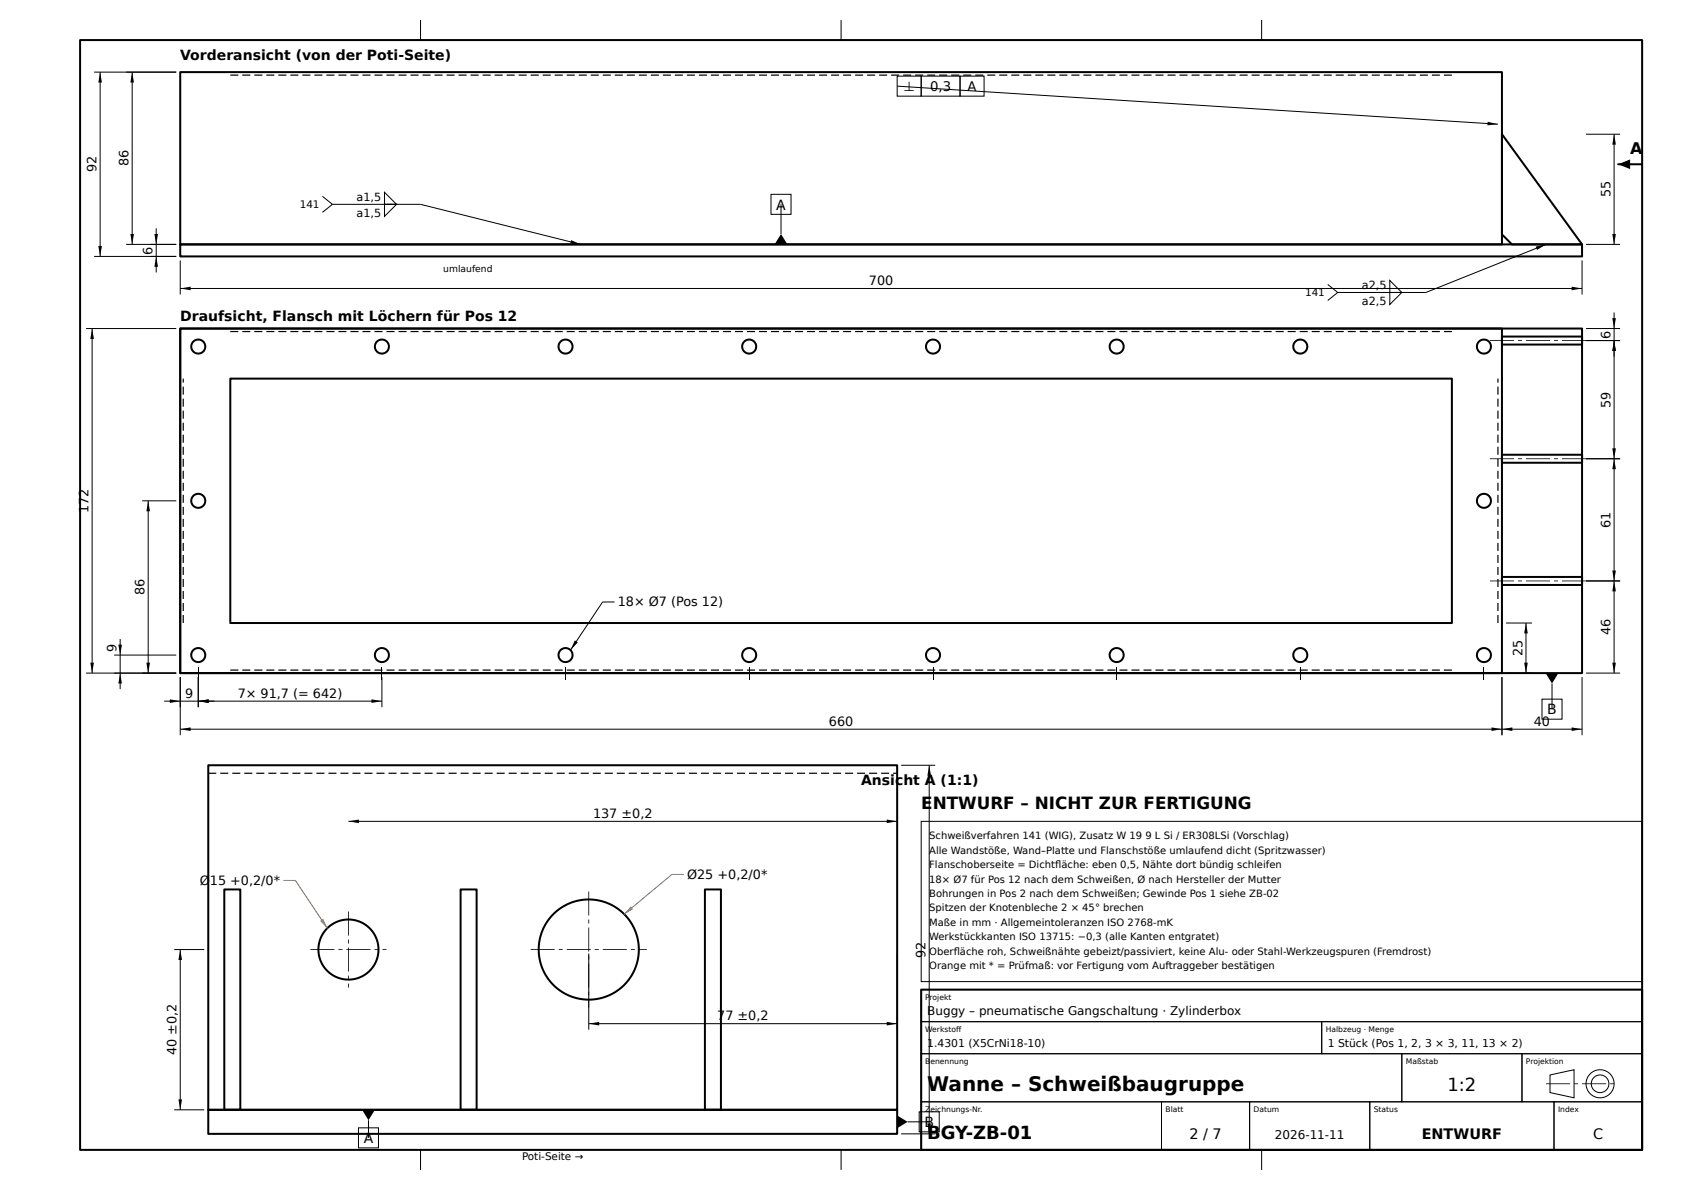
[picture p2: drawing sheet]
<svg xmlns="http://www.w3.org/2000/svg" width="420mm" height="297mm" viewBox="0 0 420 297" stroke-linecap="round" stroke-linejoin="round" font-family="sans-serif">
<g fill="none" stroke="#000" stroke-width=".5">
<path d="M20 10h390v277h-390zM45 18h330v43h-330zM375 33.5l20 27.5h-17.5l-2.5-2.5zM404 41h6M45 61h350v3h-350zM45 82h350v86h-350zM45 82h330v86h-330zM57.5 94.5h305v61h-305zM375 84h20v2h-20zM375 113.5h20v2h-20zM375 144h20v2h-20zM52 191h172v86h-172z"/>
<path d="M56 222h4v55h-4zM115 222h4v55h-4zM176 222h4v55h-4zM230 247h180v40h-180zM52 277h172v6h-172z"/>
<circle cx="49.5" cy="86.5" r="1.75"/>
<circle cx="95.3" cy="86.5" r="1.75"/>
<circle cx="141.2" cy="86.5" r="1.75"/>
<circle cx="187" cy="86.5" r="1.75"/>
<circle cx="232.9" cy="86.5" r="1.75"/>
<circle cx="278.8" cy="86.5" r="1.75"/>
<circle cx="324.6" cy="86.5" r="1.75"/>
<circle cx="370.5" cy="86.5" r="1.75"/>
<circle cx="49.5" cy="125" r="1.75"/>
<circle cx="370.5" cy="125" r="1.75"/>
<circle cx="49.5" cy="163.5" r="1.75"/>
<circle cx="95.3" cy="163.5" r="1.75"/>
<circle cx="141.2" cy="163.5" r="1.75"/>
<circle cx="187" cy="163.5" r="1.75"/>
<circle cx="232.9" cy="163.5" r="1.75"/>
<circle cx="278.8" cy="163.5" r="1.75"/>
<circle cx="324.6" cy="163.5" r="1.75"/>
<circle cx="370.5" cy="163.5" r="1.75"/>
<circle cx="87" cy="237" r="7.5"/>
<circle cx="147" cy="237" r="12.5"/>
</g>
<g fill="none" stroke="#000" stroke-width=".25">
<path d="M23.5 18h20.5M25 18v46M33 18v43M105 5v5M210 5v5M224 19h6v5h-6zM230 19h9.7v5h-9.7zM239.7 19h6v5h-6zM315 5v5M224 21.5l150 9.5M396 33.5h8.5M403 33.5v27.5"/>
<path d="M39 57v11M80.5 49l2.5 2M83 51h22l40 10M83 51l-2.5 2M96 48l3 3h-3zM96 51h3l-3 3zM192.5 48.5h5v5h-5zM195 51v7.4M23.5 64h20.5M31.5 61h12.5M45 65v8.5M45 72h350"/>
<path d="M331.5 71l2.5 2M334 73l-2.5 2M347 70l3 3h-3zM347 73h3l-3 3zM386 61l-30 12h-22M395 65v8.5M396 61h8.5M403 78v90M21.5 82h22.5M23 82v86M396 82h8.5M396 85h8.5"/>
<path d="M396 114.5h8.5M35.5 125h8.5M37 125v43M30 159.5v12.5M153.4 150.2h-3l-8 12M376 155.5h6.5M381 155.5v12.5M396 145h8.5M21.5 168h22.5M28.5 163.5h15.5M41 175h54.3M45 169v14.5"/>
<path d="M49.5 166.5v10M95.3 166.5v10M141.2 166.5v3M187 166.5v3M232.9 166.5v3M278.8 166.5v3M324.6 166.5v3M370.5 166.5v3M375 169v14.5M376 168h6.5M385 174.5h5v5h-5zM387.5 170.6v6.4"/>
<path d="M395 169v14.5M396 168h8.5M45 182h350M225 191h8.5M232 191v92M87 205h137M230 205h180v40h-180zM43.5 237h7.5M45 237v40M147 238v19M224 238v19M147 255.5h77"/>
<path d="M230 247h180v8h-180zM230 255h100v8h-100zM330 255h80v8h-80zM43.5 277h7.5M230 263h120v12h-120zM230 275h60v12h-60zM290 275h22v12h-22zM312 275h30v12h-30zM342 275h46v12h-46zM350 263h30v12h-30zM380 263h30v12h-30zM387 268.3l6-1.3v7l-6-1.3z"/>
<path d="M388 275h22v12h-22zM105 287v5M210 287v5M225 283h8.5M315 287v5"/>
<circle cx="399.5" cy="270.5" r="2.2"/>
<circle cx="399.5" cy="270.5" r="3.5"/>
</g>
<g fill="#000">
<path d="M25 18l.4 2.6h-.9zM33 18l.4 2.6h-.9zM371.4 30.4l2.6 .6-2.6 .3zM403 33.5l.4 2.6h-.9zM404 41l3-1.2v2.4zM24.5 61.4h.9l-.4 2.6zM32.5 58.4h.9l-.4 2.6zM38.5 58.4h.9l-.4 2.6zM39 64l.4 2.6h-.9zM45 72l2.6-.4v.8zM142.6 59.9l2.4 1.1-2.6-.2zM195 58.4l1.6 2.6h-3.2z"/>
<path d="M383.4 61.5l2.6-.5-2.2 1.4zM392.4 71.6l2.6 .4-2.6 .4zM402.5 58.4h.9l-.4 2.6zM23 82l.4 2.6h-.9zM403 85l.4 2.6h-.9zM402.5 79.4h.9l-.4 2.6zM403 114.5l.4 2.6h-.9zM402.5 111.9h.9l-.4 2.6zM37 125l.4 2.6h-.9zM381 155.5l.4 2.6h-.9zM403 145l.4 2.6h-.9zM402.5 142.4h.9l-.4 2.6z"/>
<path d="M22.5 165.4h.9l-.4 2.6zM29.5 160.9h.9l-.4 2.6zM30 168l.4 2.6h-.9zM36.5 165.4h.9l-.4 2.6zM42.4 174.5l2.6 .5-2.6 .4zM49.5 175l2.6-.5v.9zM92.7 174.5l2.6 .5-2.6 .4zM143.5 159.8l.8 .5-1.9 1.9zM380.5 165.4h.9l-.4 2.6zM385.9 168h3.2l-1.6 2.6zM402.5 165.4h.9l-.4 2.6zM45 182l2.6-.5v.9z"/>
<path d="M232 191l.4 2.6h-.9zM372.4 181.5l2.6 .5-2.6 .4zM375 182l2.6-.5v.9zM392.4 181.5l2.6 .5-2.6 .4zM87 205l2.6-.5v.9zM221.4 204.5l2.6 .5-2.6 .4zM45 237l.4 2.6h-.9zM147 255.5l2.6-.5v.9zM221.4 255l2.6 .5-2.6 .4zM44.5 274.4h.9l-.4 2.6zM231.5 280.4h.9l-.4 2.6z"/>
<path d="M57.5 18.6h2v.3h-2zM60.5 18.6h2v.3h-2zM63.5 18.6h2v.3h-2zM66.5 18.6h2v.3h-2zM69.5 18.6h2v.3h-2zM72.5 18.6h2v.3h-2zM75.5 18.6h2v.3h-2zM78.5 18.6h2v.3h-2zM81.5 18.6h2v.3h-2zM84.5 18.6h2v.3h-2zM87.5 18.6h2v.3h-2zM90.5 18.6h2v.3h-2zM93.5 18.6h2v.3h-2zM96.5 18.6h2v.3h-2zM99.5 18.6h2v.3h-2zM102.5 18.6h2v.3h-2zM105.5 18.6h2v.3h-2zM108.5 18.6h2v.3h-2zM111.5 18.6h2v.3h-2zM114.5 18.6h2v.3h-2zM117.5 18.6h2v.3h-2zM120.5 18.6h2v.3h-2zM123.5 18.6h2v.3h-2zM126.5 18.6h2v.3h-2zM129.5 18.6h2v.3h-2zM132.5 18.6h2v.3h-2zM135.5 18.6h2v.3h-2zM138.5 18.6h2v.3h-2zM141.5 18.6h2v.3h-2zM144.5 18.6h2v.3h-2zM147.5 18.6h2v.3h-2zM150.5 18.6h2v.3h-2zM153.5 18.6h2v.3h-2zM156.5 18.6h2v.3h-2zM159.5 18.6h2v.3h-2zM162.5 18.6h2v.3h-2zM165.5 18.6h2v.3h-2zM168.5 18.6h2v.3h-2zM171.5 18.6h2v.3h-2zM174.5 18.6h2v.3h-2zM177.5 18.6h2v.3h-2zM180.5 18.6h2v.3h-2zM183.5 18.6h2v.3h-2zM186.5 18.6h2v.3h-2zM189.5 18.6h2v.3h-2zM192.5 18.6h2v.3h-2zM195.5 18.6h2v.3h-2zM198.5 18.6h2v.3h-2zM201.5 18.6h2v.3h-2zM204.5 18.6h2v.3h-2zM207.5 18.6h2v.3h-2zM210.5 18.6h2v.3h-2zM213.5 18.6h2v.3h-2zM216.5 18.6h2v.3h-2zM219.5 18.6h2v.3h-2zM222.5 18.6h2v.3h-2zM225.5 18.6h2v.3h-2zM228.5 18.6h2v.3h-2zM231.5 18.6h2v.3h-2zM234.5 18.6h2v.3h-2zM237.5 18.6h2v.3h-2zM240.5 18.6h2v.3h-2zM243.5 18.6h2v.3h-2zM246.5 18.6h2v.3h-2zM249.5 18.6h2v.3h-2zM252.5 18.6h2v.3h-2zM255.5 18.6h2v.3h-2zM258.5 18.6h2v.3h-2zM261.5 18.6h2v.3h-2zM264.5 18.6h2v.3h-2zM267.5 18.6h2v.3h-2zM270.5 18.6h2v.3h-2zM273.5 18.6h2v.3h-2zM276.5 18.6h2v.3h-2zM279.5 18.6h2v.3h-2zM282.5 18.6h2v.3h-2zM285.5 18.6h2v.3h-2zM288.5 18.6h2v.3h-2zM291.5 18.6h2v.3h-2zM294.5 18.6h2v.3h-2zM297.5 18.6h2v.3h-2zM300.5 18.6h2v.3h-2zM303.5 18.6h2v.3h-2zM306.5 18.6h2v.3h-2zM309.5 18.6h2v.3h-2zM312.5 18.6h2v.3h-2zM315.5 18.6h2v.3h-2zM318.5 18.6h2v.3h-2zM321.5 18.6h2v.3h-2zM324.5 18.6h2v.3h-2zM327.5 18.6h2v.3h-2zM330.5 18.6h2v.3h-2zM333.5 18.6h2v.3h-2zM336.5 18.6h2v.3h-2zM339.5 18.6h2v.3h-2zM342.5 18.6h2v.3h-2zM345.5 18.6h2v.3h-2zM348.5 18.6h2v.3h-2zM351.5 18.6h2v.3h-2zM354.5 18.6h2v.3h-2zM357.5 18.6h2v.3h-2zM360.5 18.6h2v.3h-2z"/>
<path d="M57.5 82.6h2v.3h-2zM60.5 82.6h2v.3h-2zM63.5 82.6h2v.3h-2zM66.5 82.6h2v.3h-2zM69.5 82.6h2v.3h-2zM72.5 82.6h2v.3h-2zM75.5 82.6h2v.3h-2zM78.5 82.6h2v.3h-2zM81.5 82.6h2v.3h-2zM84.5 82.6h2v.3h-2zM87.5 82.6h2v.3h-2zM90.5 82.6h2v.3h-2zM93.5 82.6h2v.3h-2zM96.5 82.6h2v.3h-2zM99.5 82.6h2v.3h-2zM102.5 82.6h2v.3h-2zM105.5 82.6h2v.3h-2zM108.5 82.6h2v.3h-2zM111.5 82.6h2v.3h-2zM114.5 82.6h2v.3h-2zM117.5 82.6h2v.3h-2zM120.5 82.6h2v.3h-2zM123.5 82.6h2v.3h-2zM126.5 82.6h2v.3h-2zM129.5 82.6h2v.3h-2zM132.5 82.6h2v.3h-2zM135.5 82.6h2v.3h-2zM138.5 82.6h2v.3h-2zM141.5 82.6h2v.3h-2zM144.5 82.6h2v.3h-2zM147.5 82.6h2v.3h-2zM150.5 82.6h2v.3h-2zM153.5 82.6h2v.3h-2zM156.5 82.6h2v.3h-2zM159.5 82.6h2v.3h-2zM162.5 82.6h2v.3h-2zM165.5 82.6h2v.3h-2zM168.5 82.6h2v.3h-2zM171.5 82.6h2v.3h-2zM174.5 82.6h2v.3h-2zM177.5 82.6h2v.3h-2zM180.5 82.6h2v.3h-2zM183.5 82.6h2v.3h-2zM186.5 82.6h2v.3h-2zM189.5 82.6h2v.3h-2zM192.5 82.6h2v.3h-2zM195.5 82.6h2v.3h-2zM198.5 82.6h2v.3h-2zM201.5 82.6h2v.3h-2zM204.5 82.6h2v.3h-2zM207.5 82.6h2v.3h-2zM210.5 82.6h2v.3h-2zM213.5 82.6h2v.3h-2zM216.5 82.6h2v.3h-2zM219.5 82.6h2v.3h-2zM222.5 82.6h2v.3h-2zM225.5 82.6h2v.3h-2zM228.5 82.6h2v.3h-2zM231.5 82.6h2v.3h-2zM234.5 82.6h2v.3h-2zM237.5 82.6h2v.3h-2zM240.5 82.6h2v.3h-2zM243.5 82.6h2v.3h-2zM246.5 82.6h2v.3h-2zM249.5 82.6h2v.3h-2zM252.5 82.6h2v.3h-2zM255.5 82.6h2v.3h-2zM258.5 82.6h2v.3h-2zM261.5 82.6h2v.3h-2zM264.5 82.6h2v.3h-2zM267.5 82.6h2v.3h-2zM270.5 82.6h2v.3h-2zM273.5 82.6h2v.3h-2zM276.5 82.6h2v.3h-2zM279.5 82.6h2v.3h-2zM282.5 82.6h2v.3h-2zM285.5 82.6h2v.3h-2zM288.5 82.6h2v.3h-2zM291.5 82.6h2v.3h-2zM294.5 82.6h2v.3h-2zM297.5 82.6h2v.3h-2zM300.5 82.6h2v.3h-2zM303.5 82.6h2v.3h-2zM306.5 82.6h2v.3h-2zM309.5 82.6h2v.3h-2zM312.5 82.6h2v.3h-2zM315.5 82.6h2v.3h-2zM318.5 82.6h2v.3h-2zM321.5 82.6h2v.3h-2zM324.5 82.6h2v.3h-2zM327.5 82.6h2v.3h-2zM330.5 82.6h2v.3h-2zM333.5 82.6h2v.3h-2zM336.5 82.6h2v.3h-2zM339.5 82.6h2v.3h-2zM342.5 82.6h2v.3h-2zM345.5 82.6h2v.3h-2zM348.5 82.6h2v.3h-2zM351.5 82.6h2v.3h-2zM354.5 82.6h2v.3h-2zM357.5 82.6h2v.3h-2zM360.5 82.6h2v.3h-2z"/>
<path d="M372 84.9h6v.2h-6zM379 84.9h1v.2h-1zM381 84.9h6v.2h-6zM388 84.9h1v.2h-1zM390 84.9h6v.2h-6z"/>
<path d="M372 114.4h6v.2h-6zM379 114.4h1v.2h-1zM381 114.4h6v.2h-6zM388 114.4h1v.2h-1zM390 114.4h6v.2h-6z"/>
<path d="M45.6 153.5h.3v2h-.3zM45.6 150.5h.3v2h-.3zM45.6 147.5h.3v2h-.3zM45.6 144.5h.3v2h-.3zM45.6 141.5h.3v2h-.3zM45.6 138.5h.3v2h-.3zM45.6 135.5h.3v2h-.3zM45.6 132.5h.3v2h-.3zM45.6 129.5h.3v2h-.3zM45.6 126.5h.3v2h-.3zM45.6 123.5h.3v2h-.3zM45.6 120.5h.3v2h-.3zM45.6 117.5h.3v2h-.3zM45.6 114.5h.3v2h-.3zM45.6 111.5h.3v2h-.3zM45.6 108.5h.3v2h-.3zM45.6 105.5h.3v2h-.3zM45.6 102.5h.3v2h-.3zM45.6 99.5h.3v2h-.3zM45.6 96.5h.3v2h-.3zM45.6 94.5h.3v1h-.3z"/>
<path d="M372 144.9h6v.2h-6zM379 144.9h1v.2h-1zM381 144.9h6v.2h-6zM388 144.9h1v.2h-1zM390 144.9h6v.2h-6z"/>
<path d="M373.8 153.5h.3v2h-.3zM373.8 150.5h.3v2h-.3zM373.8 147.5h.3v2h-.3zM373.8 144.5h.3v2h-.3zM373.8 141.5h.3v2h-.3zM373.8 138.5h.3v2h-.3zM373.8 135.5h.3v2h-.3zM373.8 132.5h.3v2h-.3zM373.8 129.5h.3v2h-.3zM373.8 126.5h.3v2h-.3zM373.8 123.5h.3v2h-.3zM373.8 120.5h.3v2h-.3zM373.8 117.5h.3v2h-.3zM373.8 114.5h.3v2h-.3zM373.8 111.5h.3v2h-.3zM373.8 108.5h.3v2h-.3zM373.8 105.5h.3v2h-.3zM373.8 102.5h.3v2h-.3zM373.8 99.5h.3v2h-.3zM373.8 96.5h.3v2h-.3zM373.8 94.5h.3v1h-.3z"/>
<path d="M57.5 167.1h2v.3h-2zM60.5 167.1h2v.3h-2zM63.5 167.1h2v.3h-2zM66.5 167.1h2v.3h-2zM69.5 167.1h2v.3h-2zM72.5 167.1h2v.3h-2zM75.5 167.1h2v.3h-2zM78.5 167.1h2v.3h-2zM81.5 167.1h2v.3h-2zM84.5 167.1h2v.3h-2zM87.5 167.1h2v.3h-2zM90.5 167.1h2v.3h-2zM93.5 167.1h2v.3h-2zM96.5 167.1h2v.3h-2zM99.5 167.1h2v.3h-2zM102.5 167.1h2v.3h-2zM105.5 167.1h2v.3h-2zM108.5 167.1h2v.3h-2zM111.5 167.1h2v.3h-2zM114.5 167.1h2v.3h-2zM117.5 167.1h2v.3h-2zM120.5 167.1h2v.3h-2zM123.5 167.1h2v.3h-2zM126.5 167.1h2v.3h-2zM129.5 167.1h2v.3h-2zM132.5 167.1h2v.3h-2zM135.5 167.1h2v.3h-2zM138.5 167.1h2v.3h-2zM141.5 167.1h2v.3h-2zM144.5 167.1h2v.3h-2zM147.5 167.1h2v.3h-2zM150.5 167.1h2v.3h-2zM153.5 167.1h2v.3h-2zM156.5 167.1h2v.3h-2zM159.5 167.1h2v.3h-2zM162.5 167.1h2v.3h-2zM165.5 167.1h2v.3h-2zM168.5 167.1h2v.3h-2zM171.5 167.1h2v.3h-2zM174.5 167.1h2v.3h-2zM177.5 167.1h2v.3h-2zM180.5 167.1h2v.3h-2zM183.5 167.1h2v.3h-2zM186.5 167.1h2v.3h-2zM189.5 167.1h2v.3h-2zM192.5 167.1h2v.3h-2zM195.5 167.1h2v.3h-2zM198.5 167.1h2v.3h-2zM201.5 167.1h2v.3h-2zM204.5 167.1h2v.3h-2zM207.5 167.1h2v.3h-2zM210.5 167.1h2v.3h-2zM213.5 167.1h2v.3h-2zM216.5 167.1h2v.3h-2zM219.5 167.1h2v.3h-2zM222.5 167.1h2v.3h-2zM225.5 167.1h2v.3h-2zM228.5 167.1h2v.3h-2zM231.5 167.1h2v.3h-2zM234.5 167.1h2v.3h-2zM237.5 167.1h2v.3h-2zM240.5 167.1h2v.3h-2zM243.5 167.1h2v.3h-2zM246.5 167.1h2v.3h-2zM249.5 167.1h2v.3h-2zM252.5 167.1h2v.3h-2zM255.5 167.1h2v.3h-2zM258.5 167.1h2v.3h-2zM261.5 167.1h2v.3h-2zM264.5 167.1h2v.3h-2zM267.5 167.1h2v.3h-2zM270.5 167.1h2v.3h-2zM273.5 167.1h2v.3h-2zM276.5 167.1h2v.3h-2zM279.5 167.1h2v.3h-2zM282.5 167.1h2v.3h-2zM285.5 167.1h2v.3h-2zM288.5 167.1h2v.3h-2zM291.5 167.1h2v.3h-2zM294.5 167.1h2v.3h-2zM297.5 167.1h2v.3h-2zM300.5 167.1h2v.3h-2zM303.5 167.1h2v.3h-2zM306.5 167.1h2v.3h-2zM309.5 167.1h2v.3h-2zM312.5 167.1h2v.3h-2zM315.5 167.1h2v.3h-2zM318.5 167.1h2v.3h-2zM321.5 167.1h2v.3h-2zM324.5 167.1h2v.3h-2zM327.5 167.1h2v.3h-2zM330.5 167.1h2v.3h-2zM333.5 167.1h2v.3h-2zM336.5 167.1h2v.3h-2zM339.5 167.1h2v.3h-2zM342.5 167.1h2v.3h-2zM345.5 167.1h2v.3h-2zM348.5 167.1h2v.3h-2zM351.5 167.1h2v.3h-2zM354.5 167.1h2v.3h-2zM357.5 167.1h2v.3h-2zM360.5 167.1h2v.3h-2z"/>
<path d="M52 192.8h2v.3h-2zM55 192.8h2v.3h-2zM58 192.8h2v.3h-2zM61 192.8h2v.3h-2zM64 192.8h2v.3h-2zM67 192.8h2v.3h-2zM70 192.8h2v.3h-2zM73 192.8h2v.3h-2zM76 192.8h2v.3h-2zM79 192.8h2v.3h-2zM82 192.8h2v.3h-2zM85 192.8h2v.3h-2zM88 192.8h2v.3h-2zM91 192.8h2v.3h-2zM94 192.8h2v.3h-2zM97 192.8h2v.3h-2zM100 192.8h2v.3h-2zM103 192.8h2v.3h-2zM106 192.8h2v.3h-2zM109 192.8h2v.3h-2zM112 192.8h2v.3h-2zM115 192.8h2v.3h-2zM118 192.8h2v.3h-2zM121 192.8h2v.3h-2zM124 192.8h2v.3h-2zM127 192.8h2v.3h-2zM130 192.8h2v.3h-2zM133 192.8h2v.3h-2zM136 192.8h2v.3h-2zM139 192.8h2v.3h-2zM142 192.8h2v.3h-2zM145 192.8h2v.3h-2zM148 192.8h2v.3h-2zM151 192.8h2v.3h-2zM154 192.8h2v.3h-2zM157 192.8h2v.3h-2zM160 192.8h2v.3h-2zM163 192.8h2v.3h-2zM166 192.8h2v.3h-2zM169 192.8h2v.3h-2zM172 192.8h2v.3h-2zM175 192.8h2v.3h-2zM178 192.8h2v.3h-2zM181 192.8h2v.3h-2zM184 192.8h2v.3h-2zM187 192.8h2v.3h-2zM190 192.8h2v.3h-2zM193 192.8h2v.3h-2zM196 192.8h2v.3h-2zM199 192.8h2v.3h-2zM202 192.8h2v.3h-2zM205 192.8h2v.3h-2zM208 192.8h2v.3h-2zM211 192.8h2v.3h-2zM214 192.8h2v.3h-2zM217 192.8h2v.3h-2zM220 192.8h2v.3h-2zM223 192.8h1v.3h-1z"/>
<path d="M77.5 236.9h6v.2h-6zM84.5 236.9h1v.2h-1zM86.5 236.9h6v.2h-6zM93.5 236.9h1v.2h-1zM95.5 236.9h1v.2h-1z"/>
<path d="M86.9 227.5h.2v6h-.2zM86.9 234.5h.2v1h-.2zM86.9 236.5h.2v6h-.2zM86.9 243.5h.2v1h-.2zM86.9 245.5h.2v1h-.2z"/>
<path d="M132.5 236.9h6v.2h-6zM139.5 236.9h1v.2h-1zM141.5 236.9h6v.2h-6zM148.5 236.9h1v.2h-1zM150.5 236.9h6v.2h-6zM157.5 236.9h1v.2h-1zM159.5 236.9h2v.2h-2z"/>
<path d="M146.9 222.5h.2v6h-.2zM146.9 229.5h.2v1h-.2zM146.9 231.5h.2v6h-.2zM146.9 238.5h.2v1h-.2zM146.9 240.5h.2v6h-.2zM146.9 247.5h.2v1h-.2zM146.9 249.5h.2v2h-.2z"/>
<path d="M386 270.4h6v.2h-6zM393 270.4h1v.2h-1z"/>
<path d="M395 270.4h6v.2h-6zM402 270.4h1v.2h-1z"/>
</g>
<path d="M170.7 218.2h-3l-12 10" fill="none" stroke="#e06a00" stroke-width=".25"/>
<path d="M157.5 226.2l.5 .7-2.3 1.3z" fill="#e06a00"/>
<path d="M70.7 219.7h3l8 12" fill="none" stroke="#e06a00" stroke-width=".25"/>
<path d="M79.9 229.8l.8-.5 1 2.4z" fill="#e06a00"/>
<path d="M90.4 277h3.2l-1.6 2.6zM224 278.4l2.6 1.6-2.6 1.6z" fill="#000"/>
<path d="M92 279.6v4.4M226.6 280h5.4M229.5 277.5h5v5h-5zM89.5 281.5h5v5h-5z" fill="none" stroke="#000" stroke-width=".25"/>
<text font-size="5" x="231.5" y="272.4">Wanne – Schweißbaugruppe</text>
<g font-size="4.5">
<text x="361.4" y="272.4">1:2</text>
<text x="231.5" y="284.4">BGY-ZB-01</text>
</g>
<g font-size="4.2">
<text x="230" y="202">E</text>
<text x="232.9" y="202">NTWURF – NICHT ZUR FERTIGUNG</text>
</g>
<text font-size="4" x="407" y="38.5">A</text>
<g font-size="3.6">
<text x="297" y="284.4">2 / 7</text>
<text x="355" y="284.4">ENTWURF</text>
<text x="397.7" y="284.4">C</text>
</g>
<g font-size="3.5">
<text x="45" y="15">Vorderansicht (von der Poti-Seite)</text>
<text x="193.8" y="52.3">A</text>
<text x="45" y="80">Draufsicht, Flansch mit Löchern für Pos 12</text>
<text x="386.3" y="178.3">B</text>
<text x="215" y="196">Ansicht A (1:1)</text>
<text x="230.8" y="281.3">B</text>
<text x="90.8" y="285.3">A</text>
</g>
<g font-size="3.3">
<text x="225.6" y="22.8">⊥</text>
<text x="232.2" y="22.8">0,3</text>
<text x="241.6" y="22.8">A</text>
</g>
<g font-size="3.2">
<text x="32.1" y="41.5" transform="rotate(-90 32.1 41.5)">86</text>
<text x="24.1" y="43" transform="rotate(-90 24.1 43)">92</text>
<text x="402.1" y="49.3" transform="rotate(-90 402.1 49.3)">55</text>
<text x="38.1" y="63.5" transform="rotate(-90 38.1 63.5)">6</text>
<text x="216.9" y="71.1">700</text>
<text x="402.1" y="84.5" transform="rotate(-90 402.1 84.5)">6</text>
<text x="402.1" y="101.8" transform="rotate(-90 402.1 101.8)">59</text>
<text x="22.1" y="128.1" transform="rotate(-90 22.1 128.1)">172</text>
<text x="402.1" y="131.8" transform="rotate(-90 402.1 131.8)">61</text>
<text x="36.1" y="148.5" transform="rotate(-90 36.1 148.5)">86</text>
<text x="154.2" y="151.3">18× Ø7 (Pos 12)</text>
<text x="402.1" y="158.5" transform="rotate(-90 402.1 158.5)">46</text>
<text x="29.1" y="162.8" transform="rotate(-90 29.1 162.8)">9</text>
<text x="380.1" y="163.8" transform="rotate(-90 380.1 163.8)">25</text>
<text x="46.2" y="174.1">9</text>
<text x="59.3" y="174.1">7× 91,7 (= 642)</text>
<text x="206.9" y="181.1">660</text>
<text x="383" y="181.1">40</text>
<text x="148.1" y="204.1">137 ±0,2</text>
<text x="49.9" y="220.8">Ø</text>
<text x="52.4" y="220.8">15 +0,2/0*</text>
<text x="171.5" y="219.3">Ø25 +0,2/0*</text>
<text x="231.1" y="239" transform="rotate(-90 231.1 239)">92</text>
<text x="179.1" y="254.6">77 ±0,2</text>
<text x="44.1" y="263.4" transform="rotate(-90 44.1 263.4)">40 ±0,2</text>
</g>
<g font-size="3">
<text x="231.5" y="253.4">Buggy – pneumatische Gangschaltung · Zylinderbox</text>
<text x="318.3" y="284.4">2026-11-11</text>
</g>
<g font-size="2.8">
<text x="89" y="50.2">a1,5</text>
<text x="89" y="54.2">a1,5</text>
<text x="340" y="72.2">a2,5</text>
<text x="340" y="76.2">a2,5</text>
</g>
<g font-size="2.7">
<text x="231.5" y="261.4">1.4301 (X5CrNi18-10)</text>
<text x="331.5" y="261.4">1 Stück (Pos 1, 2, 3 × 3, 11, 13 × 2)</text>
</g>
<g font-size="2.6">
<text x="74.8" y="52">141</text>
<text x="325.8" y="74">141</text>
<text x="130.3" y="289.5">Poti-Seite →</text>
</g>
<g font-size="2.5">
<text x="232" y="209.5">Schweißverfahren 141 (WIG), Zusatz W 19</text>
<text x="286" y="209.5">9 L Si / ER308LSi (Vorschlag)</text>
<text x="232" y="213.1">Alle Wandstöße, Wand–Platte und Flanschstöße umlaufend dicht (Spritzwasser)</text>
<text x="232" y="216.7">Flanschoberseite = Dichtfl äche: eben 0,5, Nähte dort bündig schleifen</text>
<text x="232" y="220.3">18× Ø7 für Pos 12 nach dem Schweißen, Ø nach Hersteller der Mutter</text>
<text x="232" y="223.9">Bohrungen in Pos 2 nach dem Schweißen; Gewinde Pos 1 siehe ZB-02</text>
<text x="232" y="227.5">Spitzen der Knotenbleche 2 × 45° brechen</text>
<text x="232" y="231.1">Maße in mm · Allgemeintoleranzen ISO 2768-mK</text>
<text x="232" y="234.7">Werkstückkanten ISO 13715: −0,3 (alle Kanten entgratet)</text>
<text x="232" y="238.3">Oberfl äche roh, Schweißnähte gebeizt/passiviert, keine Alu- oder Stahl-Werkzeugspuren (Fremdrost)</text>
<text x="232" y="241.9">Orange mit * = Prüfmaß: vor Fertigung vom Auftraggeber bestätigen</text>
</g>
<text font-size="2.3" x="110.7" y="68">umlaufend</text>
<g font-size="1.9">
<text x="231" y="249.6">P</text>
<text x="232.1" y="249.6">rojekt</text>
<text x="231" y="257.6">Werkstoff</text>
<text x="331" y="257.6">Halbzeug · Menge</text>
<text x="231" y="265.6">B</text>
<text x="232.3" y="265.6">enennung</text>
<text x="351" y="265.6">Maßstab</text>
<text x="381" y="265.6">Projektion</text>
<text x="231" y="277.6">Z</text>
<text x="232.3" y="277.6">eic</text>
<text x="235" y="277.6">hnungs-Nr.</text>
<text x="291" y="277.6">Blatt</text>
<text x="313" y="277.6">Datum</text>
<text x="343" y="277.6">Status</text>
<text x="389" y="277.6">Index</text>
</g>
</svg>
